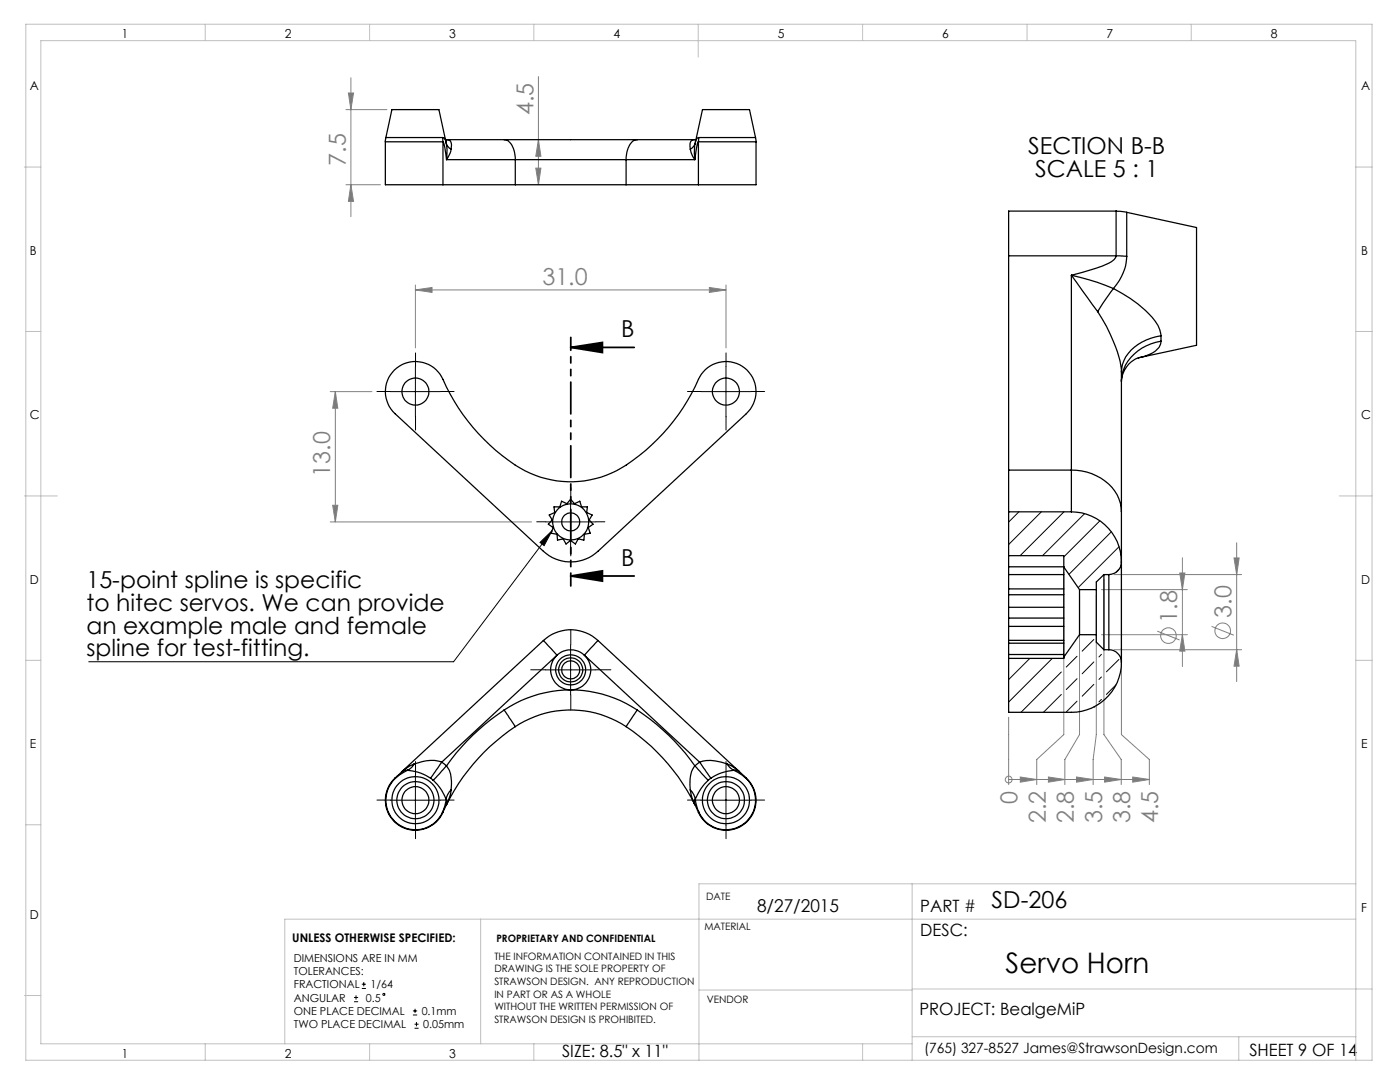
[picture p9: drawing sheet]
<svg xmlns="http://www.w3.org/2000/svg" width="279mm" height="216mm" viewBox="0 0 279 216" stroke-linecap="round" stroke-linejoin="round" font-family="sans-serif">
<g fill="none" stroke="#808080" stroke-width=".2">
<path d="M69.5 18.6h1.1l-.6 3.3zM70 15.5v27.7M107.5 15.3v21.6M69 21.9h8.2M69 36.9h6.9M70 36.9l.6 3.3h-1.1zM106.9 33.5h1l-.4 3.4zM107.5 27.9l.4 3.3h-1zM82.9 57.9l3.3-.5v.9zM82.9 56.9v12.5M82.9 57.9h62M141.6 57.4l3.3 .5-3.3 .4z"/>
<path d="M144.9 56.9v12.5M65.9 78.1h8.3M66.9 78.1l.5 3.4h-1zM66.9 78.1v26M65.9 104.1h40.2M66.4 100.8h1l-.5 3.3zM212.3 114.1v32.5l-5.4 5v5M215.4 118.6v28l-2.9 5v5M218.8 118.6v28l-.6 5v5M219.8 117.7h17.2M220.3 115.6v31l3.5 5v5M222.3 114.7h25.5"/>
<path d="M223.8 113.1v33.5l5.6 5v5M235.4 114.3h1.1l-.5 3.4zM236 111.3v21.7M246.3 111.3h1l-.5 3.4zM246.8 108.3v27.7M219.8 126.6h17.2M222.3 129.6h25.5M231 125.9l4.4 1.8M236 126.6l.5 3.3h-1.1zM241.8 125l4.4 1.8M246.8 129.6l.5 3.3h-1zM201.3 155.5h.1"/>
<path d="M201.3 143.1v13.5M201.3 155.5h28.1M203.6 155l3.3 .5-3.3 .6zM209.2 155l3.3 .5-3.3 .6zM214.8 155l3.4 .5-3.4 .6zM220.5 155l3.3 .5-3.3 .6zM226.1 155l3.3 .5-3.3 .6z"/>
<circle cx="233.2" cy="126.8" r="1.55"/>
<circle cx="244" cy="125.9" r="1.55"/>
<circle cx="201.3" cy="155.6" r=".68"/>
</g>
<g fill="none" stroke="#000" stroke-width=".2">
<path d="M77.9 78.1h10M82.9 73.1v10M139.9 78.1h10M144.9 73.1v10M113.9 99.1v10M107.8 108.2l2.4-2.3-1.6 3zM108.9 104.1h10M110.2 105.9l-19.7 26.1h-72.8M108.9 133.7h10M113.9 128.7v10M77.9 159.7h10M82.9 154.7v10"/>
<path d="M139.9 159.7h10M144.9 154.7v10M70.7 199.9h.8M70.7 199h.8M71 198.6v.9M72.2 197.2h.8M72.2 196.4h.8M72.6 196v.8M82.4 202.5h.9M82.4 201.7h.9M82.7 205.2h.8M82.7 204.4h.8"/>
<path d="M82.8 201.3v.8M83.1 203.9v.9"/>
<circle cx="76.6" cy="198.4" r=".21"/>
</g>
<path d="M113.9 69.3h12.7M113.9 69.3l6.3-1v2zM113.9 114.9h12.7M113.9 114.9l6.3-1v2.1z" fill="none" stroke="#000" stroke-width=".35"/>
<g fill="none" stroke="#000" stroke-width=".2" stroke-dasharray="15.2 1.3 1.3 1.3">
<path d="M77.9 78.1h-2.7M82.9 73.1v-2.7M87.9 78.1h2.7M139.9 78.1h-2.7M144.9 73.1v-2.7M149.9 78.1h2.7M82.9 83.1v2.7M113.9 99.1v-1.8M144.9 83.1v2.7M108.9 104.1h-1.8M113.9 109.1v1.8M118.9 104.1h1.8"/>
<path d="M108.9 133.6h-3M113.9 128.6v-3M113.9 138.6v3M118.9 133.6h3M77.9 159.6h-2.7M82.9 154.6v-2.7M87.9 159.6h2.7M139.9 159.6h-2.7M144.9 154.6v-2.7M149.9 159.6h2.7M82.9 164.6v2.7M144.9 164.6v2.7"/>
</g>
<path d="M113.9 67.3v49.6" fill="none" stroke="#000" stroke-width=".35" stroke-dasharray="6.3 1.3 1.3 1.3 1.3 1.3" stroke-dashoffset="3.8"/>
<g fill="none" stroke="#c0c0c0" stroke-width=".2">
<path d="M5.2 4.8h268.6v206.8h-268.6zM41 4.8v3.3M73.8 4.8v3.3M106.5 4.8v3.3M139.3 4.8v6.6M172.2 4.8v3.3M205 4.8v3.3M237.7 4.8v3.3M4.9 33.3h3.2M270.5 33.3h3.3M5.2 66.1h2.9M270.5 66.1h3.3"/>
<path d="M4.9 99h6.5M267.3 99h6.5M5.2 131.8h2.9M270.5 131.8h3.3M5.2 164.6h2.9M182 176.4v35.2M270.6 176.4h-131.1v35.2M4.9 198.6h3.2M95.9 183.4v24.9M139.5 197.6h42.5M182 197.3h91.8M270.6 183.4h-213.8v24.9"/>
<path d="M41 208.3v3.3M73.8 208.3v3.3M106.5 208.3v3.3M172.2 208.3v3.3M182 208.3h-173.9v-200.2h262.4l.1 203.5M182 206.9h88.6M247.2 206.9v4.7"/>
</g>
<g fill="#000">
<path d="M107.8 108.2l2.4-2.3-1.6 3z"/>
<path d="M113.9 69.3l6.3-1v2zM113.9 114.9l6.3-1v2.1z"/>
</g>
<g fill="#808080">
<path d="M203.6 155l3.3 .5-3.3 .6zM209.2 155l3.3 .5-3.3 .6zM214.8 155l3.4 .5-3.4 .6zM220.5 155l3.3 .5-3.3 .6zM226.1 155l3.3 .5-3.3 .6z"/>
<path d="M82.9 57.9l3.3-.5v.9zM141.6 57.4l3.3 .5-3.3 .4z"/>
<path d="M235.4 114.3h1.1l-.5 3.4zM236 126.6l.5 3.3h-1.1z"/>
<path d="M66.4 100.8h1l-.5 3.3zM66.9 78.1l.5 3.4h-1z"/>
<path d="M69.5 18.6h1.1l-.6 3.3zM70 36.9l.6 3.3h-1.1zM107.5 27.9l.4 3.3h-1zM106.9 33.5h1l-.4 3.4z"/>
<path d="M246.3 111.3h1l-.5 3.4zM246.8 129.6l.5 3.3h-1z"/>
</g>
<g fill="none" stroke="#000" stroke-width=".25">
<path d="M76.9 28.3v8.6h11.5M76.9 28.3h11.5M77 27.4l-.1 .9M77 27.4l1.2-5.5h9.4l1.4 6.5M77 27.4h11.3M88.3 27.4l.1 .9M88.3 27.4a.86 .86 0 0 1 .7 1M88.4 28.3l.4 1.3 .3 2.3M88.4 36.9h14.4M88.4 28.3v8.6M88.9 27.8l.2 .1M89 28.4l.2 1.4-.1 2.1"/>
<path d="M89.1 28.6a1.75 1.75 0 0 0 .9 1.2M89.1 31.9h13.7M89.1 27.9h11.5M89.1 27.9a1.02 1.02 0 0 1 1 1.5l-.1 .4M90 29.8l-.2 .8-.7 1.3M100.6 27.9a2.72 2.72 0 0 1 2.1 2.5l.1 1.5M100.6 27.9h26.6M102.8 31.9h22.2M102.8 36.9h22.2M102.8 31.9v5M125 31.9h13.7M125 36.9h14.4"/>
<path d="M125 31.9v5M127.2 27.9a2.72 2.72 0 0 0-2.1 2.5l-.1 1.5M127.2 27.9h11.5h-.2a1.11 1.11 0 0 0-.8 1.5l.1 .4M137.8 29.8l.4 1.4 .5 .7M138.7 28.6a1.75 1.75 0 0 1-.9 1.2M138.8 28.4l-.2 2.2 .1 1.3M139.4 28.3l-.2 .3-.5 3.3M139.4 28.3h11.5M139.4 28.3v8.6M139.5 27.4l-.1 .9M139.5 27.4l-.4 .2-.3 .8 1.4-6.5h9.4l1.2 5.5M139.5 27.4h11.3"/>
<path d="M150.8 27.4l.1 .9M150.9 28.3v8.6h-11.5M201.3 51v42.8M201.3 51h21.4M213.8 54.9v38.9M213.8 54.9l5.3 7.3M213.8 54.9l5.2 1.4 3.2 1.3M222.2 57.6l-3.1 4.6M222.2 57.6a21.3 21.3 0 0 1 8.9 7.3l.4 .9 .2 1.2M222.7 42.1l2.2 .3M222.7 51a1.88 1.88 0 0 1-1.4 1.5 40.7 40.7 0 0 1-7.5 2.4M222.7 51l2.2 .2"/>
<path d="M222.7 42.1h-21.4v8.9M222.7 42.1v8.9M224.9 51.2a9.8 9.8 0 0 1-2.7 6.4M224.9 42.4l13.9 3v23.5l-11.6 2.5M224.9 42.4v8.8M78.7 73.8a6.1 6.1 0 0 1 9.7 1.9 39.2 39.2 0 0 0 16.4 18.2 20.4 20.4 0 0 0 22.8-3 40.6 40.6 0 0 0 12.1-15.7 6 6 0 0 1 8.9-1.8 6 6 0 0 1 .3 9.2l-29.6 27.4a8.1 8.1 0 0 1-10.9 0l-29.6-27.4a6 6 0 0 1-.1-8.8zM219.1 62.2a28.9 28.9 0 0 1 4.7 11.5v.5M223.8 74.2v27.9M231.7 68.1a9.3 9.3 0 0 0-7.7 6.3l-.2 1.7a5.2 5.2 0 0 1 3.4-4.7M231.7 67a9.5 9.5 0 0 0-7.4 5l-.3 .7-.2 1.5M231.7 67v1.1M231.7 68.1a3.1 3.1 0 0 1-2.4 2.7l-2.1 .6"/>
<path d="M201.3 93.8v8.3M201.3 93.8h12.5M213.8 93.8a10 10 0 0 1 9.5 5.8l.5 1.6v.9M213.8 93.8v8.3M110.6 101.1h1.1l.4-1.1 1 .5 .8-.9 .8 .9 1-.5 .4 1.1h1.1l-.1 1.2 1.1 .5-.6 1 .8 .8-1 .7 .4 1.1-1.2 .2-.1 1.2-1.1-.3-.6 1-.9-.7-.9 .7-.6-1-1.1 .3-.1-1.2-1.2-.2 .4-1.1-1-.7 .8-.8-.6-1 1.1-.5zM201.3 102.1v40h12.5a10 10 0 0 0 10-9.9M201.3 110.9h11v2.2M201.3 114.7h11M201.3 102.1h12.5M201.3 113.1h11M201.3 117.5h11M201.3 118.7h11"/>
<path d="M212.3 113.1v18M212.3 113.1l3.1 4.6M213.8 102.1a10 10 0 0 1 10 10M215.4 117.7v8.9M215.4 117.7h3.4M218.8 117.7v8.9M220.3 114.7v14.9M220.3 114.7l-1.5 1.4v1.6M220.3 114.7h1M221.3 114.7v14.9M223.8 112.1a2.53 2.53 0 0 1-2.5 2.6M223.8 102.1v10"/>
<path d="M223.8 112.1v20.1M108.4 127.8l2.8 2.9M108.4 127.8a8 8 0 0 1 10.9 0M108.4 127.8l-28.2 26.2M111.2 130.7a4.1 4.1 0 0 1 5.4 0M111.2 130.7a4 4 0 0 0-1 4.4 4 4 0 0 0 3.7 2.6M111.2 130.7l-23 21.4M113.9 137.7a24 24 0 0 1 13.3 4M113.9 137.7a23.8 23.8 0 0 0-13.3 4M116.6 130.7a4 4 0 0 1 1 4.4 4 4 0 0 1-3.7 2.6M116.6 130.7l23 21.4M119.3 127.8l-2.7 2.9"/>
<path d="M119.3 127.8l28.2 26.2M201.3 130.6h11M201.3 128.3h11M201.3 127.8h11M201.3 123.3h11M201.3 125h11M201.3 121.2h11M212.3 131.1v.3h-11M215.4 126.6l-3.1 4.5M215.4 126.6h3.4M218.8 126.6v1.5l1.5 1.5M220.3 129.6h1"/>
<path d="M221.3 129.6a2.53 2.53 0 0 1 2.5 2.6M78.8 155.3h.1M78.8 155.3a6 6 0 0 0 .6 9.3 6 6 0 0 0 9-2.5M78.9 155.3a5.9 5.9 0 0 0 .6 9.2 5.9 5.9 0 0 0 8.8-2.4M80.2 154l-1.4 1.3M81.3 153.7l-1.6 .9-.8 .7M81.3 153.7a9.2 9.2 0 0 1 4.6 1.6M81.3 153.7h-.4l-.7 .3M82.7 152.4a2.89 2.89 0 0 1-1.4 1.3M82.7 152.4l-.9 .4-1.6 1.2M85.9 155.3l.6 .4M86.5 155.7a9.8 9.8 0 0 1 2.5 3.8"/>
<path d="M88.2 152.1a7.6 7.6 0 0 0-5.5 .3M88.2 152.1l-2.3 3.2M88.2 152.1l.9 .7M89 159.5l-.2 1.3-.5 1.3M89 159.5l.2 .5-.1 .5M89.1 152.8a6.8 6.8 0 0 1 .9 4.8M89.1 152.8l-2.6 2.9M90 157.6a3.2 3.2 0 0 0-1 1.9M90 157.6a7.7 7.7 0 0 1-.9 2.9M100.6 141.7a43.2 43.2 0 0 0-11.5 11.1M100.6 141.7l2.2 3.3M102.8 145a40.3 40.3 0 0 0-13.7 15.5"/>
<path d="M102.8 145a20.1 20.1 0 0 1 22.2 0M125 145a40.3 40.3 0 0 1 13.7 15.5M127.2 141.7l-2.2 3.3M127.2 141.7a43.2 43.2 0 0 1 11.5 11.1M137.8 157.6a3.2 3.2 0 0 1 .9 1.9M137.8 157.6a7.6 7.6 0 0 0 .9 2.9M138.7 152.8a6.3 6.3 0 0 0-.9 4.8M138.7 152.8l2.6 2.9M138.7 159.5l.4 1.6 .4 1M138.7 159.5l-.1 .7 .1 .3M139.6 152.1a7.5 7.5 0 0 1 5.5 .3M139.6 152.1l2.3 3.2"/>
<path d="M139.6 152.1l-.9 .7M141.3 155.7a10.5 10.5 0 0 0-2.6 3.8M141.9 155.3l-.6 .4M145.1 152.4l.6 .8 .8 .5M145.1 152.4l1.1 .5 1.3 1.1M146.5 153.7a9.4 9.4 0 0 0-4.6 1.6M146.5 153.7l1.6 .9 .8 .7M146.5 153.7h.5l.5 .3M147.5 154l1.4 1.3M148.9 155.3a5.9 5.9 0 0 1-.6 9.2 5.9 5.9 0 0 1-8.8-2.4M148.9 155.3h.1M148.9 155.3a6 6 0 0 1-.5 9.3 6 6 0 0 1-9-2.5"/>
<path d="M88.3 162.1h.1M89.1 160.5l-.7 1.6M138.7 160.5l.7 1.6M139.5 162.1h-.1"/>
<circle cx="82.9" cy="78.1" r="2.7"/>
<circle cx="144.9" cy="78.1" r="2.7"/>
<circle cx="113.9" cy="104.1" r="3.6"/>
<circle cx="113.9" cy="104.1" r="1.8"/>
<circle cx="113.9" cy="133.7" r="2.4"/>
<circle cx="113.9" cy="133.7" r="1.8"/>
<circle cx="113.9" cy="133.7" r="3"/>
<circle cx="82.9" cy="159.7" r="4.7"/>
<circle cx="82.9" cy="159.6" r="2.7"/>
<circle cx="82.9" cy="159.7" r="3.7"/>
<circle cx="144.9" cy="159.7" r="3.7"/>
<circle cx="144.9" cy="159.6" r="2.7"/>
<circle cx="144.9" cy="159.7" r="4.7"/>
</g>
<g fill="none" stroke="#000" stroke-width=".2">
<path d="M203.3 102.1l-2 2.1M207.8 102.1l-6.5 6.6M212.3 102.1l-8.7 8.8M216.5 102.5l-8.4 8.4M219.5 103.9l-7.2 7.2M221.8 106.1l-8.5 8.5M223.3 113.6l-.6 .6M223.3 109.1l-8.1 8.1M205.5 131.4l-4.2 4.2M210 131.4l-8.7 8.7M211.8 134.1l-8 8M211.8 138.6l-3.6 3.5"/>
<path d="M214.9 131l-2.1 2.1M214.9 135.4l-2.1 2.2M214.9 139.9l-2.1 2.2M218.3 127.6l-2.3 2.3M218.3 132.1l-2.3 2.3M218.3 136.6l-2.3 2.3M219.8 130.6l-.5 .5M219.8 139.6l-.5 .5M219.8 135.1l-.5 .5M222.7 136.6l-1.9 2M223.3 131.6l-2.5 2.5M218.3 141.1h.1"/>
</g>
<text font-size="5.6" x="200.7" y="194.1">Servo Horn</text>
<g font-size="4.7" fill="#808080">
<text x="106.4" y="23" transform="rotate(-90 106.4 23)">4.5</text>
<text x="69" y="33" transform="rotate(-90 69 33)">7.5</text>
<text x="108.3" y="56.8">31.0</text>
<text x="65.9" y="95.1" transform="rotate(-90 65.9 95.1)">13.0</text>
<text x="234.9" y="124.2" transform="rotate(-90 234.9 124.2)">1.8</text>
<text x="245.7" y="123.3" transform="rotate(-90 245.7 123.3)">3.0</text>
<text x="203.1" y="160.4" transform="rotate(-90 203.1 160.4)">0</text>
<text x="208.7" y="164.3" transform="rotate(-90 208.7 164.3)">2.2</text>
<text x="214.3" y="164.3" transform="rotate(-90 214.3 164.3)">2.8</text>
<text x="219.9" y="164.3" transform="rotate(-90 219.9 164.3)">3.5</text>
<text x="225.5" y="164.3" transform="rotate(-90 225.5 164.3)">3.8</text>
<text x="231.2" y="164.3" transform="rotate(-90 231.2 164.3)">4.5</text>
</g>
<g font-size="4.7">
<text x="205.2" y="30.8">SECTION B-B</text>
<text x="206.6" y="35.3">SCALE 5 : 1</text>
<text x="124" y="67.3">B</text>
<text x="124" y="112.8">B</text>
<text x="17.2" y="117.4">15-point spline is specific</text>
<text x="17.2" y="121.9">to hitec servos. We can provide</text>
<text x="17.2" y="126.5">an example male and female</text>
<text x="17.2" y="131">spline for test-fitting.</text>
<text x="197.9" y="181.1">SD-206</text>
</g>
<text font-size="3.5" x="151.1" y="182.1">8/27/2015</text>
<g font-size="3.4">
<text x="183.7" y="182">PART #</text>
<text x="183.7" y="186.7">DESC:</text>
<text x="183.5" y="202.5">PROJECT: BealgeMiP</text>
<text x="112.2" y="211">SIZE: 8.5&quot; x 11&quot;</text>
<text x="249.3" y="210.7">SHEET 9 OF 14</text>
</g>
<text font-size="2.8" x="184.4" y="210.1">(765) 327-8527 James@StrawsonDesign.com</text>
<g font-size="2.5">
<text x="24.3" y="7.6">1</text>
<text x="56.8" y="7.6">2</text>
<text x="89.6" y="7.6">3</text>
<text x="122.4" y="7.6">4</text>
<text x="155.2" y="7.6">5</text>
<text x="188" y="7.6">6</text>
<text x="220.8" y="7.6">7</text>
<text x="253.6" y="7.6">8</text>
<text x="6" y="18">A</text>
<text x="271.7" y="18">A</text>
<text x="6" y="50.8">B</text>
<text x="271.7" y="50.8">B</text>
<text x="6" y="83.6">C</text>
<text x="271.7" y="83.7">C</text>
<text x="6" y="116.4">D</text>
<text x="271.7" y="116.4">D</text>
<text x="6" y="149.2">E</text>
<text x="271.7" y="149.2">E</text>
<text x="6" y="183.3">D</text>
<text x="271.7" y="182">F</text>
<text x="24.3" y="211">1</text>
<text x="56.8" y="211">2</text>
<text x="89.6" y="211">3</text>
</g>
<text font-size="2.4" x="58.3" y="187.9">UNLESS OTHERWISE SPECIFIED:</text>
<g font-size="2.2">
<text x="58.6" y="191.9">DIMENSIONS ARE IN MM</text>
<text x="58.6" y="194.6">TOLERANCES:</text>
<text x="58.6" y="197.2">FRACTIONAL</text>
<text x="73.9" y="197.2">1/64</text>
<text x="58.6" y="202.5">ONE PLACE DECIMAL</text>
<text x="58.6" y="199.9">ANGULAR</text>
<text x="73" y="199.9">0.5</text>
<text x="84.2" y="202.5">0.1mm</text>
<text x="58.6" y="205.2">TWO PLACE DECIMAL</text>
<text x="84.5" y="205.2">0.05mm</text>
</g>
<g font-size="2">
<text x="140.9" y="179.7">DATE</text>
<text x="140.6" y="185.6">MATERIAL</text>
<text x="98.7" y="191.5">THE INFORMATION CONTAINED IN THIS</text>
<text x="99.1" y="187.9">PROPRIETARY AND CONFIDENTIAL</text>
<text x="98.7" y="194">DRAWING IS THE SOLE PROPERTY OF</text>
<text x="98.7" y="196.6">STRAWSON DESIGN. ANY REPRODUCTION</text>
<text x="98.7" y="199.1">IN PART OR AS A WHOLE</text>
<text x="98.7" y="201.6">WITHOUT THE WRITTEN PERMISSION OF</text>
<text x="141" y="200.1">VENDOR</text>
<text x="98.7" y="204.1">STRAWSON DESIGN IS PROHIBITED.</text>
</g>
</svg>
